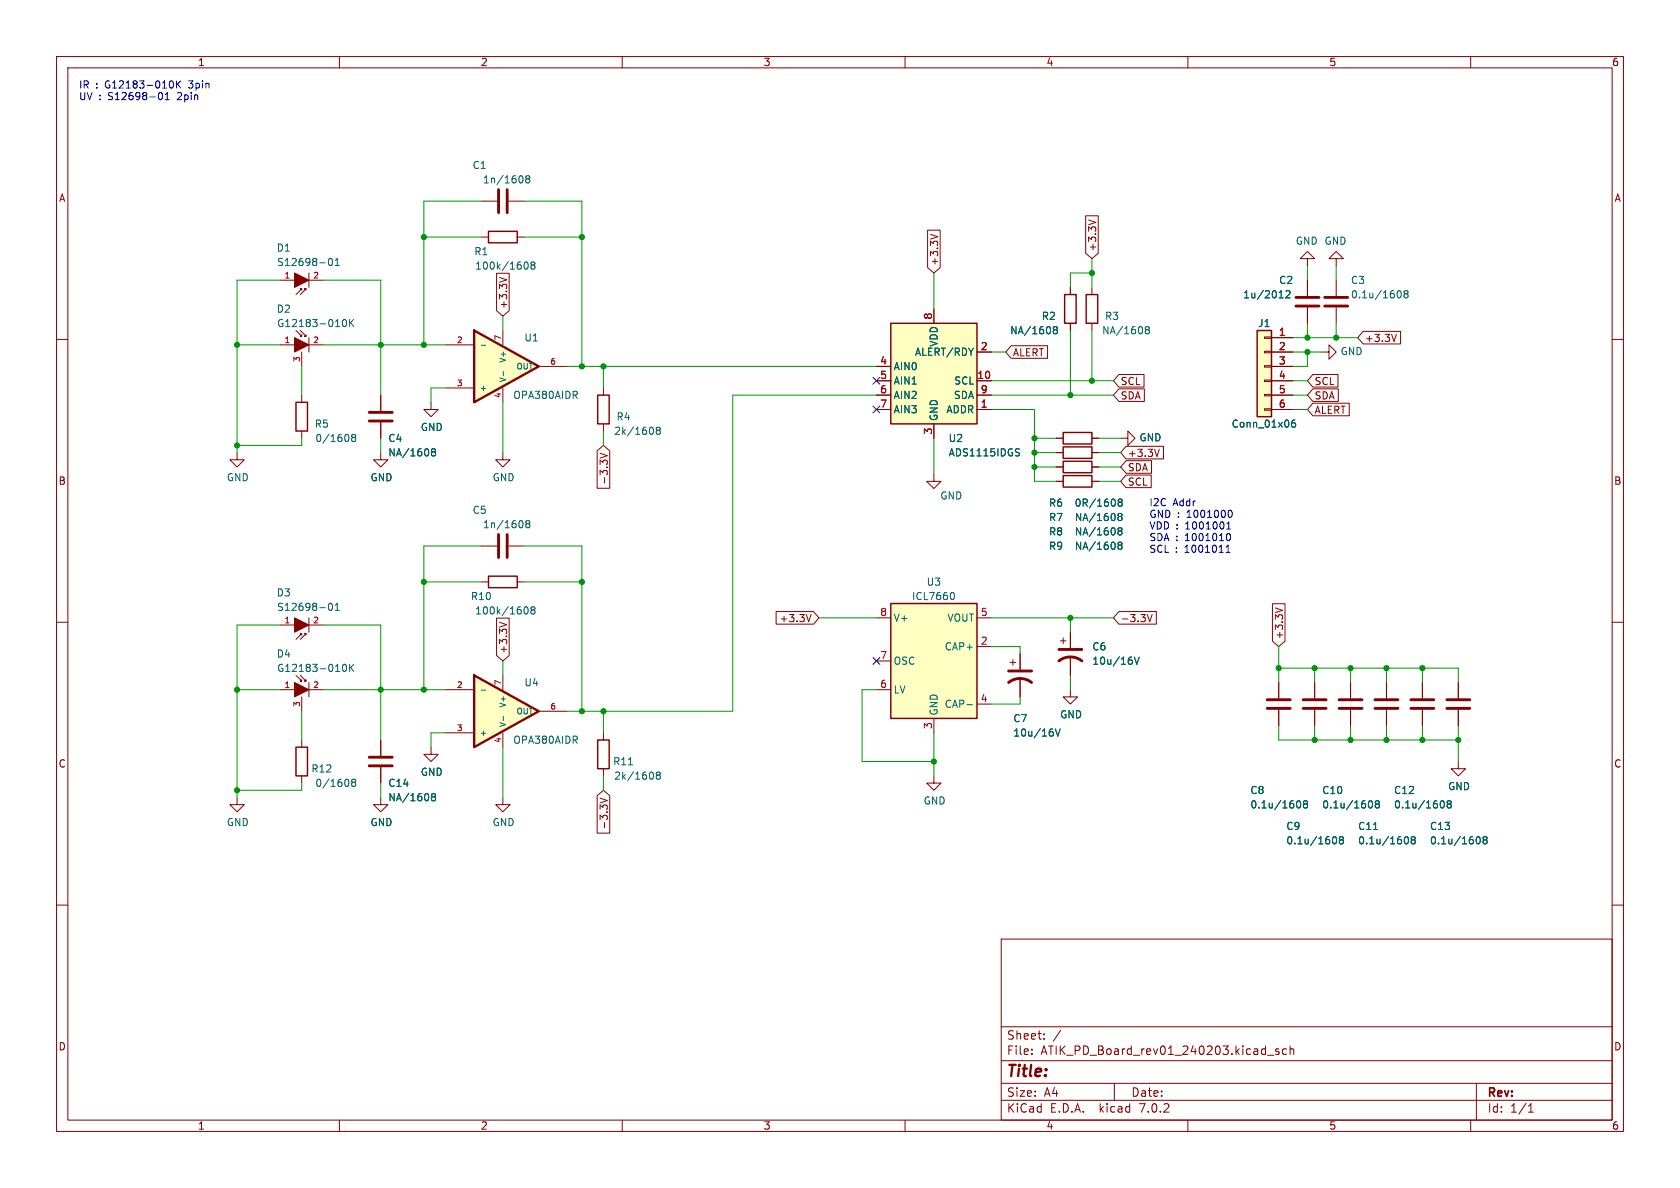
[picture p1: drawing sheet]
<svg xmlns="http://www.w3.org/2000/svg" width="297mm" height="210mm" viewBox="0 0 297 210" stroke-linecap="round" stroke-linejoin="round" font-family="sans-serif">
<g fill="none" stroke="#840000" stroke-width=".18">
<path d="M10 10h277v190h-277zM12 12h273v186h-273zM60 10v2M110 10v2M160 10v2M210 10v2M260 10v2M10 60h2M52.3 58.4l1 1h-.2h.2v-.2M53.1 58.4l1 1h-.3h.3v-.2M54.6 59.7v2.5M85.1 41.9h1.3"/>
<path d="M91.4 41.9h1.3M165.1 54.6v2.6M189.2 50.8v1.3M189.2 57.2v1.2M285 60h2M49.5 61h2.6M53.3 62.2v2.6M54.6 61h2.5M106.7 68.6v1.3M106.7 74.9v1.3M154.9 72.4h2.6M154.9 67.3h2.6"/>
<path d="M154.9 64.8h2.6M154.9 69.9h2.6M165.1 74.9v2.6M172.7 72.4h2.6M172.7 67.3h2.6M172.7 62.2h2.6M172.7 69.9h2.6M165.1 83.8v1.3h1.3l-1.3 1.3-1.3-1.3h1.3M10 110h2M49.5 110.5h2.6M52.3 119.4l1 1h-.2h.2v-.3M53.1 119.4l1 1h-.3h.3v-.3"/>
<path d="M53.3 112.3v-.3h-.2h.2l-1 1M54.1 112.3v-.3h-.3h.3l-1 1M54.6 109.2v2.6M54.6 110.5h2.5M178.6 117.1h1M179.1 116.6v1M180.3 115.6v2.8M180.3 119.9v3.3M285 110h2M49.5 121.9h2.6M53.3 123.2v2.5M54.6 120.7v2.5"/>
<path d="M54.6 121.9h2.5M76.2 132.1v1.3h1.3l-1.3 1.2-1.3-1.2h1.3M10 160h2M285 160h2M177 166h108v32h-108zM60 198v2M110 198v2M160 198v2M177 194.5h108M177 191.5h108M177 187.5h108M177 181.5h108"/>
<path d="M182.4 186.3v.1M182.4 185.5v.1M184.6 183.6v.1M184.6 182.8v.1M197 191.5v3M210 198v2M224.1 186.5h1.1M226.1 185.5l-.4-.1-.2 .2 .1 .2 .5 .2v.3h-.6M227.4 185.5l-.4-.1-.3 .3v.4l.2 .2h.5M228.1 185.5l.2-.1 .3 .1 .1 .9M228.1 184.9v1.5M260 198v2"/>
<path d="M261 191.5v6.5M270.2 196.6h.9M270.2 195.5l.4-.4v1.5"/>
</g>
<path d="M178.3 118.6h4.1M178.3 120.7a3.3 3.3 0 0 1 4.1 0" fill="none" stroke="#840000" stroke-width=".51"/>
<g fill="none" stroke="#006464" stroke-width=".18">
<path d="M60.5 57l.2-.4 .1-.1a.68 .68 0 0 1 .5 .6 .68 .68 0 0 1-.5 .6l-.1-.1-.2-.3M61.8 56.5v1.2M62 57l.5 .7M62.5 56.5l-.7 .7M92.7 46.5l.2-.2a.68 .68 0 0 1 .5 .6 .68 .68 0 0 1-.5 .7l-.2-.3M94.1 46.9l-.2-.3 .2-.3h.2l.3 .2-.3 .4M94.1 46.9l-.2 .2v.2l.2 .3h.2l.3-.3v-.2l-.3-.2M94.1 46.9h.2M186.4 58.3l-.2-.3 .2-.3h.3l.2 .3-.2 .3M186.4 58.3l-.2 .2 .1 .4 .1 .1h.3l.2-.2v-.3l-.2-.2M186.4 58.3h.3M115.3 75.6l.2 .4-.2 .7"/>
<path d="M116.3 76.1l-.3-.3 .3-.3h.2l.2 .3-.2 .3M116.3 76.1l-.3 .2 .1 .4 .2 .1h.2l.2-.3v-.2l-.2-.2M116.3 76.1h.2M180 80l.2 .2-.2 .4M180 79.3l.2 .1M58.2 106.8l.2-.2a.68 .68 0 0 1 .4 .7 .68 .68 0 0 1-.4 .6l-.2-.1-.1-.4zM59.3 107.9h.7M59.3 107l.3-.4v1.3M60.5 117.9l.2-.4 .1-.1a.68 .68 0 0 1 .5 .7 .68 .68 0 0 1-.5 .6l-.1-.1-.2-.4M61.8 117.4v1.3M62 118l.5 .7M62.5 117.4l-.7 .8"/>
<path d="M186.6 128.9l.4 1.2 .4-1.2"/>
</g>
<g fill="#840000" stroke="#840000" stroke-width=".18">
<path d="M52.1 59.7l2.5 1.3-2.5 1.2z"/>
<path d="M52.1 120.7l2.5 1.2-2.5 1.3z"/>
<path d="M52.1 109.2l2.5 1.3-2.5 1.3z"/>
</g>
<path d="M157.5 57.2h15.2v17.7h-15.2z" fill="#ffffc2" stroke="#ffffc2" stroke-width=".18"/>
<path d="M86.4 40.9h5v2h-5zM157.5 57.2h15.2v17.7h-15.2zM188.2 52.1h2v5.1h-2zM105.7 69.9h2v5h-2z" fill="none" stroke="#840000" stroke-width=".25"/>
<path d="M83.8 58.4l11.4 6.4-11.4 6.3z" fill="#ffffc2"/>
<path d="M83.8 58.4l11.4 6.4-11.4 6.3z" fill="none" stroke="#840000" stroke-width=".41"/>
<g fill="none" stroke="#840000" stroke-width=".18">
<path d="M85.1 35.6h2.8M89.9 35.6h2.8M49.5 49.5h2.6M53.3 51.3v-.2h-.2h.2l-1 1M54.1 51.3v-.2h-.3h.3l-1 1M54.6 48.3v2.5M54.6 49.5h2.5M88.9 58.4v2.6M223.5 59.6h1.3v.2h-1.3zM224.8 59.7h3.8M231.1 49.5v2.8M231.1 54.4v2.8"/>
<path d="M236.2 45.7h1.3l-1.3-1.2-1.3 1.2h1.3v1.3M236.2 49.5v2.8M236.2 54.4v2.8M53.3 69.9v1.2M53.3 76.2v1.3M67.3 69.9v2.7M67.3 74.7v2.8M76.2 71.1v1.3h1.3l-1.3 1.3-1.3-1.3h1.3M78.7 61h5.1M78.7 68.6h5.1M88.9 68.6v2.5M95.2 64.8h5.1"/>
<path d="M223.5 72.3h1.3v.2h-1.3zM223.5 69.7h1.3v.3h-1.3zM223.5 67.2h1.3v.2h-1.3zM223.5 64.6h1.3v.3h-1.3zM223.5 62.1h1.3v.3h-1.3zM224.8 64.8h3.8M224.8 62.2h3.8M224.8 67.3h3.8M224.8 69.9h3.8M224.8 72.4h3.8M233.7 62.2h1.2v-1.2l1.3 1.2-1.3 1.3v-1.3M85.1 96.5h2.8"/>
<path d="M88.9 80v1.3h1.3l-1.3 1.3-1.3-1.3h1.3M89.9 96.5h2.8M85.1 102.9h1.3M91.4 102.9h1.3M154.9 109.2h2.6M154.9 116.8h2.6M172.7 114.3h2.6M172.7 109.2h2.6M187.5 113.3h1M188 112.8v1M189.2 111.8v2.8M189.2 116.1v3.3"/>
<path d="M53.3 130.8v1.3M53.3 137.2v1.2M67.3 130.8v2.8M67.3 135.6v2.8M106.7 129.5v1.3M106.7 135.9v1.3M154.9 121.9h2.6M165.1 137.2v1.2h1.3l-1.3 1.3-1.3-1.3h1.3M165.1 127v2.5M172.7 124.5h2.6M41.9 141v1.2h1.3l-1.3 1.3-1.3-1.3h1.3M67.3 141v1.2h1.3l-1.3 1.3-1.3-1.3h1.3"/>
<path d="M88.9 141v1.2h1.3l-1.3 1.3-1.3-1.3h1.3"/>
</g>
<g fill="none" stroke="#006464" stroke-width=".18">
<path d="M92.2 31.1a.79 .79 0 0 1 0 1.2M93.2 31.6l-.3-.2 .3-.3h.2l.3 .2-.3 .3M93.2 31.6l-.3 .3v.2l.3 .2h.2l.3-.2v-.2l-.3-.3M93.2 31.6h.2M58.2 45.8l.2-.1a.68 .68 0 0 1 .4 .6 .68 .68 0 0 1-.4 .6l-.2-.1-.1-.3zM59.3 46.9h.7M59.3 46l.3-.3v1.2M226.1 52.7h.8M227.3 51.5l.5-.1 .3 .4-.8 .9h.8M247.2 51.4h.1a.68 .68 0 0 1 .4 .6 .68 .68 0 0 1-.4 .7l-.1-.1M248.4 51.9l-.2 .3v.2l.2 .3h.3l.2-.3v-.2l-.2-.3M248.4 51.9l-.2-.2 .2-.3h.3l.2 .2-.2 .3"/>
<path d="M248.4 51.9h.3M61.6 77v.8M62.4 77.3l-.2 .3v.3l.2 .2h.2l.3-.3v-.2l-.3-.3M62.4 77.3l-.2-.2 .2-.3h.2l.3 .2-.3 .3M62.4 77.3h.2M76.5 79.9l-.2-.3 .2-.3h.3l.2 .3-.2 .3M76.5 79.9l-.2 .2v.4l.2 .1h.3l.2-.2v-.3l-.2-.2M76.5 79.9h.3M85.1 61h.8M89 65.7v.8M228.9 74.2l-.3 .1a.86 .86 0 0 0 0 1.2l.4-.1 .1-.4-.3-.3h-.2l-.3 .3M92.2 92a.79 .79 0 0 1 0 1.3"/>
<path d="M93.2 92.6l-.3-.3 .3-.3h.2l.3 .3-.3 .3M93.2 92.6l-.3 .2v.3l.3 .2h.2l.3-.2v-.3l-.3-.2M93.2 92.6h.2M92.7 107.5l.2-.2a.68 .68 0 0 1 .5 .6 .68 .68 0 0 1-.5 .6l-.2-.2M94.1 107.8l-.2 .3v.2l.2 .2h.2l.3-.2v-.2l-.3-.3M94.1 107.8l-.2-.2 .2-.3h.2l.3 .2-.3 .3M94.1 107.8h.2M168.3 104.7a.68 .68 0 0 1 .4 .7 .68 .68 0 0 1-.4 .6M200.6 116.2l.4 1.2 .4-1.2M61.6 138v.8M62.4 138.3l-.2-.2 .2-.4 .4 .1 .1 .2-.3 .3M62.4 138.3l-.2 .2v.4l.2 .1h.2l.3-.2v-.3l-.3-.2"/>
<path d="M62.4 138.3h.2M115.3 136.5l.2 .5-.2 .7M116.3 137l-.3-.2 .3-.3h.3l.1 .2-.2 .3M116.3 137l-.3 .3 .1 .3 .2 .1h.2l.2-.2v-.2l-.2-.3M116.3 137h.2M170.9 124.6h1M76.5 140.8l-.2-.2 .2-.3h.3l.2 .2-.2 .3M76.5 140.8l-.2 .3v.3l.2 .2h.3l.2-.3v-.2l-.2-.3M76.5 140.8h.3"/>
</g>
<g fill="#ffffc2" stroke="#ffffc2" stroke-width=".18">
<path d="M157.5 106.7h15.2v20.3h-15.2z"/>
<path d="M222.2 58.4h2.6v15.3h-2.6z"/>
</g>
<path d="M222.2 58.4h2.6v15.3h-2.6zM52.3 71.1h2.1v5.1h-2.1zM86.4 101.9h5v2h-5zM157.5 106.7h15.2v20.3h-15.2zM52.3 132.1h2.1v5.1h-2.1zM105.7 130.8h2v5.1h-2z" fill="none" stroke="#840000" stroke-width=".25"/>
<g fill="none" stroke="#840000" stroke-width=".51">
<path d="M88.1 33.5v4.1M89.7 33.5v4.1M229.1 54.1h4.1M229.1 52.6h4.1M234.2 54.1h4.1M234.2 52.6h4.1M65.3 74.4h4M65.3 72.9h4M88.1 94.5v4.1M89.7 94.5v4.1M187.2 116.8a3.3 3.3 0 0 1 4.1 0M187.2 114.8h4.1"/>
<path d="M65.3 135.4h4M65.3 133.9h4"/>
</g>
<path d="M52.1 48.3l2.5 1.2-2.5 1.3z" fill="#840000" stroke="#840000" stroke-width=".18"/>
<path d="M83.8 119.4l11.4 6.3-11.4 6.4z" fill="#ffffc2"/>
<path d="M83.8 119.4l11.4 6.3-11.4 6.4z" fill="none" stroke="#840000" stroke-width=".41"/>
<g fill="none" stroke="#840000" stroke-width=".18">
<path d="M191.9 38.1h2.3v6.7l-1.2 .9-1.1-.9zM192.4 38.9l1.3 .4M87.8 48.3h2.2v6.6l-1.1 1-1.1-1zM88.3 49l1.3 .5M164 40.7h2.2v6.6l-1.1 1-1.1-1zM164.5 41.4l1.3 .4M165.1 54.6v2.6M189.2 50.8v1.3M189.2 57.2v1.2M193 50.8v1.3M193 57.2v1.2M224.8 59.7h3.8"/>
<path d="M231.1 45.7h1.3l-1.3-1.2-1.2 1.2h1.2v1.3M231.1 49.5v2.8M231.1 54.4v2.8M241 58.6h6.6v2.2h-6.6l-1-1.1zM246.9 59.1l-.5 1.3M67.3 69.9v2.7M67.3 74.7v2.8M105.6 79.7l1.1-1 1.1 1v6.6h-2.2zM154.9 64.8h2.6M154.9 67.3h2.6M154.9 69.9h2.6M154.9 72.4h2.6"/>
<path d="M165.1 74.9v2.6M172.7 62.2h2.6M172.7 67.3h2.6M172.7 69.9h2.6M172.7 72.4h2.6M178.8 61.1h6.4v2.2h-6.4l-1-1.1zM186.7 77.5h1.3M193 77.5h1.3M197.8 66.2h4.4v2.2h-4.4l-1-1.1zM197.8 68.7h4.5v2.3h-4.5l-1-1.1zM198.1 77.5h1.3v-1.3l1.3 1.3-1.3 1.2v-1.2M199.1 78.9h6.6v2.2h-6.6l-1-1.1z"/>
<path d="M205 79.4l-.5 1.3M224.8 62.2h3.8M224.8 64.8h3.8M224.8 67.3h3.8M224.8 69.9h3.8M224.8 72.4h3.8M232.1 68.7h4.5v2.3h-4.5l-1-1.1zM232.1 71.3h6.4v2.2h-6.4l-1-1.1zM232.1 66.2h4.4v2.2h-4.4l-1-1.1zM41.9 80v1.3h1.3l-1.3 1.3-1.3-1.3h1.3M67.3 80v1.3h1.3l-1.3 1.3-1.3-1.3h1.3M106.1 80.1l1.3 .5-1.3 .4"/>
<path d="M186.7 82.6h1.3M186.7 80h1.3M186.7 85.1h1.3M193 82.6h1.3M193 80h1.3M193 85.1h1.3M199.1 84h4.4v2.2h-4.4l-1-1.1zM199.1 81.4h4.5v2.3h-4.5l-1-1.1zM87.8 109.3h2.2v6.6l-1.1 .9-1.1-.9zM88.3 110l1.3 .4M88.9 119.4v2.5M137.2 108.1h6.6l1 1.1-1 1.1h-6.6z"/>
<path d="M142.5 108.6l.5 1.3 .4-1.3M180.3 115.6v2.8M180.3 119.9v3.3M189.2 111.8v2.8M189.2 116.1v3.3M197.8 108.1h6.6v2.2h-6.6l-1-1.1zM202.8 108.6l.5 1.3 .4-1.3M224.9 106.7h2.3v6.6l-1.1 1-1.2-1zM225.5 107.5l1.2 .4M67.3 130.8v2.8M67.3 135.6v2.8M78.7 121.9h5.1"/>
<path d="M78.7 129.5h5.1M88.9 129.5v2.6M95.2 125.7h5.1M189.2 121.9v1.3h1.3l-1.3 1.3-1.2-1.3h1.2M226.1 120.7v2.7M226.1 125.5v2.8M232.4 120.7v2.7M232.4 125.5v2.8M238.8 120.7v2.7M238.8 125.5v2.8M245.1 120.7v2.7M245.1 125.5v2.8"/>
<path d="M251.5 120.7v2.7M251.5 125.5v2.8M257.8 134.6v1.3h1.3l-1.3 1.3-1.3-1.3h1.3M257.8 120.7v2.7M257.8 125.5v2.8M105.6 140.7l1.1-1 1.1 1v6.6h-2.2zM106.1 141.1l1.3 .4-1.3 .4"/>
</g>
<g fill="none" stroke="#006464" stroke-width=".18">
<path d="M186.4 58.3l-.2-.3 .2-.3h.3l.2 .3-.2 .3M186.4 58.3h.3M186.4 58.3l-.2 .2 .1 .4 .1 .1h.3l.2-.2v-.3l-.2-.2M202.7 58.3l-.2 .2v.4l.2 .1h.2l.3-.2v-.3l-.3-.2M202.7 58.3l-.2-.3 .2-.3h.2l.3 .3-.3 .3M202.7 58.3h.2M226.1 52.7h.8M227.3 51.5l.5-.1 .3 .4-.8 .9h.8M76.5 79.9l-.2-.3 .2-.3h.3l.2 .3-.2 .3M76.5 79.9l-.2 .2v.4l.2 .1h.3l.2-.2v-.3l-.2-.2M76.5 79.9h.3M180 80l.2 .2-.2 .4"/>
<path d="M180 79.3l.2 .1M228.9 74.2l-.3 .1a.86 .86 0 0 0 0 1.2l.4-.1 .1-.4-.3-.3h-.2l-.3 .3M197.1 88.5v.7M197.9 96.4l-.3 .2 .1 .4 .2 .1h.2l.3-.2v-.3l-.3-.2M197.9 96.4l-.3-.3 .3-.3h.2l.3 .3-.3 .3M197.9 91.3l-.3-.2 .3-.3h.2l.3 .2-.3 .3M197.9 91.3l-.3 .2 .1 .4 .2 .1h.2l.3-.2v-.3l-.3-.2M197.9 93.8l-.3-.2 .3-.3h.2l.3 .2-.3 .3M197.9 93.8l-.3 .3 .1 .3 .2 .2h.2l.3-.3v-.2l-.3-.3M197.9 93.8h.2M197.9 91.3h.2M197.9 96.4h.2"/>
<path d="M197.9 88.8l-.2-.3 .2-.3h.3l.2 .3-.2 .3M197.9 88.8l-.2 .2v.4l.2 .1h.3l.2-.3v-.2l-.2-.2M197.9 88.8h.3M200.6 116.2l.4 1.2 .4-1.2M85.1 122h.8M89 126.6v.8M186.6 128.9l.4 1.2 .4-1.2M76.5 140.8l-.2 .3v.3l.2 .2h.3l.2-.3v-.2l-.2-.3M76.5 140.8l-.2-.2 .2-.3h.3l.2 .2-.2 .3M76.5 140.8h.3M229.4 141.6h.1a.68 .68 0 0 1 .5 .6 .68 .68 0 0 1-.5 .6h-.1M230.7 142.1l-.3-.2 .3-.3h.2l.3 .2-.3 .3"/>
<path d="M230.7 142.1l-.3 .2v.3l.3 .2h.2l.3-.2v-.3l-.3-.2M230.7 142.1h.2M235.7 148l.2-.1a.68 .68 0 0 1 .4 .6 .68 .68 0 0 1-.4 .7l-.2-.1M237 148.5l-.2-.3 .2-.3h.3l.2 .2-.2 .4M237 148.5l-.2 .2v.2l.2 .3h.3l.2-.3v-.2l-.2-.2M237 148.5h.3M242.1 141.6h.1a.68 .68 0 0 1 .5 .6 .68 .68 0 0 1-.5 .6h-.1M243.4 142.1l-.3-.2 .3-.3h.2l.3 .2-.3 .3M243.4 142.1l-.3 .2v.3l.3 .2h.2l.3-.2v-.3l-.3-.2M243.4 142.1h.2M248.4 148l.2-.1a.68 .68 0 0 1 .4 .6 .68 .68 0 0 1-.4 .7l-.2-.1M249.7 148.5l-.2-.3 .2-.3h.3l.2 .2-.2 .4"/>
<path d="M249.7 148.5l-.2 .2v.2l.2 .3h.3l.2-.3v-.2l-.2-.2M249.7 148.5h.3M254.8 141.6h.1a.68 .68 0 0 1 .5 .6 .68 .68 0 0 1-.5 .6h-.1M256.1 142.1l-.3-.2 .3-.3h.3l.2 .2-.3 .3M256.1 142.1l-.3 .2 .1 .4 .2 .1h.3l.2-.2v-.3l-.3-.2M256.1 142.1h.2M261.1 148l.2-.1a.68 .68 0 0 1 .4 .6 .68 .68 0 0 1-.4 .7l-.2-.1M262.4 148.5l-.2-.3 .2-.3 .4 .1 .1 .1-.2 .4M262.4 148.5l-.2 .2v.4l.2 .1 .4-.1 .1-.2v-.2l-.2-.2M262.4 148.5h.3"/>
</g>
<path d="M224 125.2h4.1M224 123.7h4.1M230.4 125.2h4M230.4 123.7h4M236.7 125.2h4.1M236.7 123.7h4.1M243.1 125.2h4M243.1 123.7h4M249.4 125.2h4.1M249.4 123.7h4.1M255.8 125.2h4M255.8 123.7h4" fill="none" stroke="#840000" stroke-width=".51"/>
<path d="M192 52.1h2.1v5.1h-2.1zM188 76.5h5v2h-5zM188 79h5v2h-5zM188 81.5h5v2.1h-5zM188 84.1h5v2h-5z" fill="none" stroke="#840000" stroke-width=".25"/>
<g fill="none" stroke="#0000c2" stroke-width=".18">
<path d="M28.3 16.4l-.2 .2M28.4 16.4a.72 .72 0 0 1-.1 1.2l-.2-.2M29.2 16.7l.4-.3v1.2M29.2 17.6h.7M30.2 14.3a.68 .68 0 0 1 .5 .6 .68 .68 0 0 1-.5 .7M31.2 14.3v1.3M31.4 14.8l.5 .8M31.9 14.3l-.7 .7M216.7 97.6h.8M216.7 96.7l.4-.3v1.2M216.9 93.5h.7M216.9 92.6l.3-.4v1.3"/>
<path d="M217 94.4l.1-.1a.68 .68 0 0 1 .4 .6 .68 .68 0 0 1-.4 .7l-.1-.1M217.3 90.3l.1-.1a.68 .68 0 0 1 .5 .6 .68 .68 0 0 1-.5 .7l-.1-.1"/>
</g>
<g fill="none" stroke="#009600" stroke-width=".18">
<path d="M85.1 35.6h-10.2v25.4M92.7 35.6h10.2v29.2M49.5 49.5h-7.6v30.5M57.1 49.5h10.2v20.4M74.9 41.9h10.2M88.9 55.9v2.5M92.7 41.9h10.2M165.1 48.3v6.3M189.2 58.4v11.5M193 45.7v5.1M193 58.4v8.9M193 48.3h-3.8v2.5"/>
<path d="M228.6 59.7h11.4M231.1 47v2.5M231.1 57.2v2.5M236.2 47v2.5M236.2 57.2v2.5M41.9 61h7.6M53.3 64.8v5.1M53.3 77.5v1.2h-11.4M57.1 61h21.6M67.3 77.5v2.5M78.7 68.6h-2.5v2.5M88.9 71.1v8.9"/>
<path d="M100.3 64.8h54.6M106.7 64.8v3.8M106.7 76.2v2.5M154.9 69.9h-25.4v55.8h-29.2M165.1 77.5v6.3M175.3 69.9h21.5M175.3 62.2h2.5M175.3 67.3h21.5M175.3 72.4h7.6v12.7h3.8M182.9 77.5h3.8M194.3 77.5h3.8M228.6 69.9h2.5"/>
<path d="M228.6 62.2h5.1M228.6 67.3h2.5M228.6 72.4h2.5M231.1 62.2v2.6h-2.5M85.1 96.5h-10.2v25.4M92.7 96.5h10.2v29.2M182.9 82.6h3.8M182.9 80h3.8M194.3 82.6h3.8M194.3 80h3.8M194.3 85.1h3.8M49.5 110.5h-7.6v30.5"/>
<path d="M57.1 110.5h10.2v20.3M74.9 102.9h10.2M88.9 116.8v2.6M92.7 102.9h10.2M144.8 109.2h10.1M175.3 109.2h21.5M175.3 114.3h5v1.3M189.2 109.2v2.6M189.2 119.4v2.5M226.1 114.3v6.4M226.1 118.1h31.7v2.6M232.4 118.1v2.6"/>
<path d="M238.8 118.1v2.6M245.1 118.1v2.6M251.5 118.1v2.6M41.9 121.9h7.6M53.3 125.7v5.1M53.3 138.4v1.3h-11.4M57.1 121.9h21.6M67.3 138.4v2.6M78.7 129.5h-2.5v2.6M88.9 132.1v8.9M106.7 125.7v3.8M106.7 137.2v2.5"/>
<path d="M154.9 121.9h-2.5v12.7h12.7M165.1 129.5v7.7M180.3 123.2v1.3h-5M226.1 128.3v2.5h31.7M232.4 128.3v2.5M238.8 128.3v2.5M245.1 128.3v2.5M251.5 128.3v2.5M257.8 128.3v6.3"/>
</g>
<path d="M154.3 71.8l1.2 1.2M154.3 66.7l1.2 1.2M155.5 71.8l-1.2 1.2M155.5 66.7l-1.2 1.2M154.3 116.2l1.2 1.2M155.5 116.2l-1.2 1.2" fill="none" stroke="#000084" stroke-width=".18"/>
<g fill="#009600" stroke="#009600" stroke-width=".18">
<circle cx="67.3" cy="61" r=".46"/>
<circle cx="74.9" cy="61" r=".46"/>
<circle cx="41.9" cy="61" r=".46"/>
<circle cx="41.9" cy="78.7" r=".46"/>
<circle cx="74.9" cy="41.9" r=".46"/>
<circle cx="102.9" cy="41.9" r=".46"/>
<circle cx="102.9" cy="64.8" r=".46"/>
<circle cx="106.7" cy="64.8" r=".46"/>
<circle cx="74.9" cy="121.9" r=".46"/>
<circle cx="41.9" cy="121.9" r=".46"/>
<circle cx="41.9" cy="139.7" r=".46"/>
<circle cx="74.9" cy="102.9" r=".46"/>
<circle cx="67.3" cy="121.9" r=".46"/>
<circle cx="102.9" cy="125.7" r=".46"/>
<circle cx="106.7" cy="125.7" r=".46"/>
<circle cx="102.9" cy="102.9" r=".46"/>
<circle cx="236.2" cy="59.7" r=".46"/>
<circle cx="231.1" cy="59.7" r=".46"/>
<circle cx="231.1" cy="62.2" r=".46"/>
<circle cx="238.8" cy="130.8" r=".46"/>
<circle cx="245.1" cy="130.8" r=".46"/>
<circle cx="238.8" cy="118.1" r=".46"/>
<circle cx="232.4" cy="118.1" r=".46"/>
<circle cx="245.1" cy="118.1" r=".46"/>
<circle cx="226.1" cy="118.1" r=".46"/>
<circle cx="251.5" cy="130.8" r=".46"/>
<circle cx="251.5" cy="118.1" r=".46"/>
<circle cx="257.8" cy="130.8" r=".46"/>
<circle cx="232.4" cy="130.8" r=".46"/>
<circle cx="193" cy="48.3" r=".46"/>
<circle cx="189.2" cy="69.9" r=".46"/>
<circle cx="193" cy="67.3" r=".46"/>
<circle cx="182.9" cy="77.5" r=".46"/>
<circle cx="182.9" cy="80" r=".46"/>
<circle cx="182.9" cy="82.6" r=".46"/>
<circle cx="165.1" cy="134.6" r=".46"/>
<circle cx="189.2" cy="109.2" r=".46"/>
</g>
<text font-size="2.8" fill="#840000" x="178" y="190.8">Title:</text>
<g font-size="2.1" fill="#840000">
<text x="178" y="183.9">Sheet:</text>
<text x="186.2" y="183.9">/</text>
<text x="178" y="186.6">File:</text>
<text x="184" y="186.6">ATIK_PD_Board_rev01_240203.kicad_sch</text>
<text x="178" y="196.8">KiCad</text>
<text x="178" y="194">Size:</text>
<text x="184.6" y="194">A4</text>
<text x="185.7" y="196.8">E.D.A.</text>
<text x="194.4" y="196.8">kicad</text>
<text x="200" y="194">Date:</text>
<text x="201.5" y="196.8">7.0.2</text>
<text x="263" y="194.2">Rev:</text>
<text x="263" y="196.8">Id:</text>
<text x="267" y="196.8">1/1</text>
</g>
<g font-size="1.8" fill="#840000">
<text x="35" y="11.8">1</text>
<text x="85" y="11.8">2</text>
<text x="135" y="11.8">3</text>
<text x="185" y="11.8">4</text>
<text x="235" y="11.8">5</text>
<text x="285" y="11.8">6</text>
<text x="10.4" y="35.8">A</text>
<text x="285.4" y="35.8">A</text>
<text x="166" y="47" transform="rotate(-90 166 47)">+3.3V</text>
<text x="194" y="44.5" transform="rotate(-90 194 44.5)">+3.3V</text>
<text x="89.8" y="54.6" transform="rotate(-90 89.8 54.6)">+3.3V</text>
<text x="179.1" y="63.1">ALERT</text>
<text x="241.3" y="60.6">+3.3V</text>
<text x="198.1" y="68.2">SCL</text>
<text x="198.1" y="70.8">SDA</text>
<text x="232.4" y="70.8">SDA</text>
<text x="232.4" y="68.2">SCL</text>
<text x="232.4" y="73.3">ALERT</text>
<text x="199.4" y="80.9">+3.3V</text>
<text x="199.4" y="83.5">SDA</text>
<text x="10.3" y="85.8">B</text>
<text x="107.6" y="85.8" transform="rotate(-90 107.6 85.8)">-3.3V</text>
<text x="199.4" y="86">SCL</text>
<text x="285.3" y="85.8">B</text>
<text x="137.7" y="110.1">+3.3V</text>
<text x="198.1" y="110.1">-3.3V</text>
<text x="227" y="113" transform="rotate(-90 227 113)">+3.3V</text>
<text x="89.8" y="115.6" transform="rotate(-90 89.8 115.6)">+3.3V</text>
<text x="10.3" y="135.8">C</text>
<text x="285.3" y="135.8">C</text>
<text x="107.6" y="146.8" transform="rotate(-90 107.6 146.8)">-3.3V</text>
<text x="10.3" y="185.8">D</text>
<text x="285.3" y="185.8">D</text>
<text x="35" y="199.8">1</text>
<text x="85" y="199.8">2</text>
<text x="135" y="199.8">3</text>
<text x="185" y="199.8">4</text>
<text x="235" y="199.8">5</text>
<text x="285" y="199.8">6</text>
</g>
<g font-size="1.8" fill="#0000c2">
<text x="14" y="15.7">IR : G12183-010K</text>
<text x="14" y="17.8">UV : S12698-01</text>
<text x="31.5" y="17.8">2pin</text>
<text x="33.5" y="15.7">3pin</text>
<text x="203.2" y="89.6">I2C</text>
<text x="207.4" y="89.6">Addr</text>
<text x="203.2" y="91.6">GND : 1001000</text>
<text x="203.2" y="93.7">VDD : 1001001</text>
<text x="203.2" y="95.7">SDA : 1001010</text>
<text x="203.2" y="97.8">SCL : 1001011</text>
</g>
<g font-size="1.8" fill="#006464">
<text x="83.5" y="30">C1</text>
<text x="85.3" y="32.6">1n/1608</text>
<text x="48.9" y="44.6">D1</text>
<text x="48.9" y="47.2">S12698-01</text>
<text x="83.8" y="45.3">R1</text>
<text x="83.9" y="47.8">100k/1608</text>
<text x="229" y="43.4">GND GND</text>
<text x="219.7" y="52.9">1u/2012</text>
<text x="226.1" y="50.4">C2</text>
<text x="238.8" y="50.4">C3</text>
<text x="238.8" y="52.9">0.1u/1608</text>
<text x="48.9" y="55.4">D2</text>
<text x="48.9" y="58">G12183-010K</text>
<text x="178.5" y="59.2">NA/1608</text>
<text x="184.1" y="56.7">R2</text>
<text x="194.8" y="59.2">NA/1608</text>
<text x="195.3" y="56.7">R3</text>
<text x="222.4" y="58">J1</text>
<text x="92.6" y="60.5">U1</text>
<text x="158" y="65.6">AIN0</text>
<text x="161.6" y="63.1">ALERT/RDY</text>
<text x="165.9" y="61.4" transform="rotate(-90 165.9 61.4)">VDD</text>
<text x="236.9" y="62.9">GND</text>
<text x="90.7" y="70.7">OPA380AIDR</text>
<text x="158" y="68.1">AIN1</text>
<text x="158" y="70.7">AIN2</text>
<text x="168.5" y="70.7">SDA</text>
<text x="168.6" y="68.1">SCL</text>
<text x="55.6" y="75.8">R5</text>
<text x="74.3" y="76.3">GND</text>
<text x="108.5" y="77">2k/1608</text>
<text x="108.9" y="74.5">R4</text>
<text x="158" y="73.2">AIN3</text>
<text x="165.9" y="74.4" transform="rotate(-90 165.9 74.4)">GND</text>
<text x="167.2" y="73.2">ADDR</text>
<text x="217.7" y="75.8">Conn_01x06</text>
<text x="55.7" y="78.3">0/1608</text>
<text x="68.6" y="78.3">C4</text>
<text x="68.6" y="80.8">NA/1608</text>
<text x="167.6" y="78.3">U2</text>
<text x="167.6" y="80.8">ADS1115IDGS</text>
<text x="201.4" y="78.2">GND</text>
<text x="40" y="85.2">GND</text>
<text x="65.4" y="85.2">GND</text>
<text x="87" y="85.2">GND</text>
<text x="166.2" y="88.5">GND</text>
<text x="185.4" y="89.7">R6</text>
<text x="189.9" y="89.7">0R/1608</text>
<text x="83.5" y="91">C5</text>
<text x="85.3" y="93.5">1n/1608</text>
<text x="185.4" y="94.8">R8</text>
<text x="185.4" y="92.3">R7</text>
<text x="190" y="94.8">NA/1608</text>
<text x="190" y="92.3">NA/1608</text>
<text x="185.4" y="97.3">R9</text>
<text x="190" y="97.3">NA/1608</text>
<text x="48.9" y="105.6">D3</text>
<text x="83.2" y="106.2">R10</text>
<text x="161.2" y="106.2">ICL7660</text>
<text x="163.8" y="103.7">U3</text>
<text x="48.9" y="108.1">S12698-01</text>
<text x="83.9" y="108.8">100k/1608</text>
<text x="158" y="110">V+</text>
<text x="167.4" y="110">VOUT</text>
<text x="48.9" y="116.4">D4</text>
<text x="48.9" y="118.9">G12183-010K</text>
<text x="158" y="117.7">OSC</text>
<text x="166.9" y="115.1">CAP+</text>
<text x="193" y="115.1">C6</text>
<text x="193" y="117.7">10u/16V</text>
<text x="92.6" y="121.5">U4</text>
<text x="158" y="122.7">LV</text>
<text x="166.9" y="125.3">CAP-</text>
<text x="90.7" y="131.6">OPA380AIDR</text>
<text x="165.9" y="126.5" transform="rotate(-90 165.9 126.5)">GND</text>
<text x="179.1" y="127.8">C7</text>
<text x="179.1" y="130.4">10u/16V</text>
<text x="187.4" y="127.1">GND</text>
<text x="55" y="136.7">R12</text>
<text x="74.3" y="137.3">GND</text>
<text x="108.3" y="135.4">R11</text>
<text x="108.5" y="138">2k/1608</text>
<text x="55.7" y="139.3">0/1608</text>
<text x="68.6" y="139.3">C14</text>
<text x="68.6" y="141.8">NA/1608</text>
<text x="163.2" y="142.4">GND</text>
<text x="221" y="140.5">C8</text>
<text x="221" y="143.1">0.1u/1608</text>
<text x="233.7" y="140.5">C10</text>
<text x="233.7" y="143.1">0.1u/1608</text>
<text x="246.4" y="140.5">C12</text>
<text x="246.4" y="143.1">0.1u/1608</text>
<text x="255.9" y="139.8">GND</text>
<text x="40" y="146.2">GND</text>
<text x="65.4" y="146.2">GND</text>
<text x="87" y="146.2">GND</text>
<text x="227.3" y="146.9">C9</text>
<text x="227.3" y="149.4">0.1u/1608</text>
<text x="240" y="146.9">C11</text>
<text x="240" y="149.4">0.1u/1608</text>
<text x="252.7" y="146.9">C13</text>
<text x="252.7" y="149.4">0.1u/1608</text>
</g>
<g font-size="1.8" fill="#a90000">
<text x="164.8" y="56.5" transform="rotate(-90 164.8 56.5)">8</text>
<text x="226" y="59.4">1</text>
<text x="155.5" y="64.5">4</text>
<text x="173.3" y="62">2</text>
<text x="226" y="62">2</text>
<text x="226" y="64.5">3</text>
<text x="155.5" y="67.1">5</text>
<text x="155.5" y="69.6">6</text>
<text x="172.7" y="67.1">10</text>
<text x="173.3" y="69.6">9</text>
<text x="226" y="67.1">4</text>
<text x="226" y="69.6">5</text>
<text x="155.5" y="72.1">7</text>
<text x="164.8" y="76.9" transform="rotate(-90 164.8 76.9)">3</text>
<text x="173.3" y="72.1">1</text>
<text x="226" y="72.1">6</text>
<text x="155.5" y="109">8</text>
<text x="173.3" y="109">5</text>
<text x="155.5" y="116.6">7</text>
<text x="173.3" y="114">2</text>
<text x="155.5" y="121.7">6</text>
<text x="173.3" y="124.2">4</text>
<text x="164.8" y="128.9" transform="rotate(-90 164.8 128.9)">3</text>
</g>
<g font-size="1.4" fill="#a90000">
<text x="50.2" y="49.3">1</text>
<text x="55.3" y="49.3">2</text>
<text x="50.2" y="60.7">1</text>
<text x="53.1" y="64.1" transform="rotate(-90 53.1 64.1)">3</text>
<text x="55.3" y="60.7">2</text>
<text x="80.7" y="60.7">2</text>
<text x="88.6" y="60.3" transform="rotate(-90 88.6 60.3)">7</text>
<text x="97.2" y="64.5">6</text>
<text x="80.7" y="68.3">3</text>
<text x="88.6" y="70.4" transform="rotate(-90 88.6 70.4)">4</text>
<text x="50.2" y="110.2">1</text>
<text x="55.3" y="110.2">2</text>
<text x="50.2" y="121.7">1</text>
<text x="53.1" y="125" transform="rotate(-90 53.1 125)">3</text>
<text x="55.3" y="121.7">2</text>
<text x="80.7" y="121.7">2</text>
<text x="88.6" y="121.2" transform="rotate(-90 88.6 121.2)">7</text>
<text x="97.2" y="125.5">6</text>
<text x="80.7" y="129.3">3</text>
<text x="88.6" y="131.4" transform="rotate(-90 88.6 131.4)">4</text>
</g>
<g font-size="1.4" fill="#006464">
<text x="89.6" y="64.3" transform="rotate(-90 89.6 64.3)">V+</text>
<text x="91.2" y="65.5">OUT</text>
<text x="84.8" y="69.3">+</text>
<text x="89.6" y="67.6" transform="rotate(-90 89.6 67.6)">V-</text>
<text x="89.6" y="125.2" transform="rotate(-90 89.6 125.2)">V+</text>
<text x="84.8" y="130.2">+</text>
<text x="89.6" y="128.5" transform="rotate(-90 89.6 128.5)">V-</text>
<text x="91.2" y="126.4">OUT</text>
</g>
</svg>
